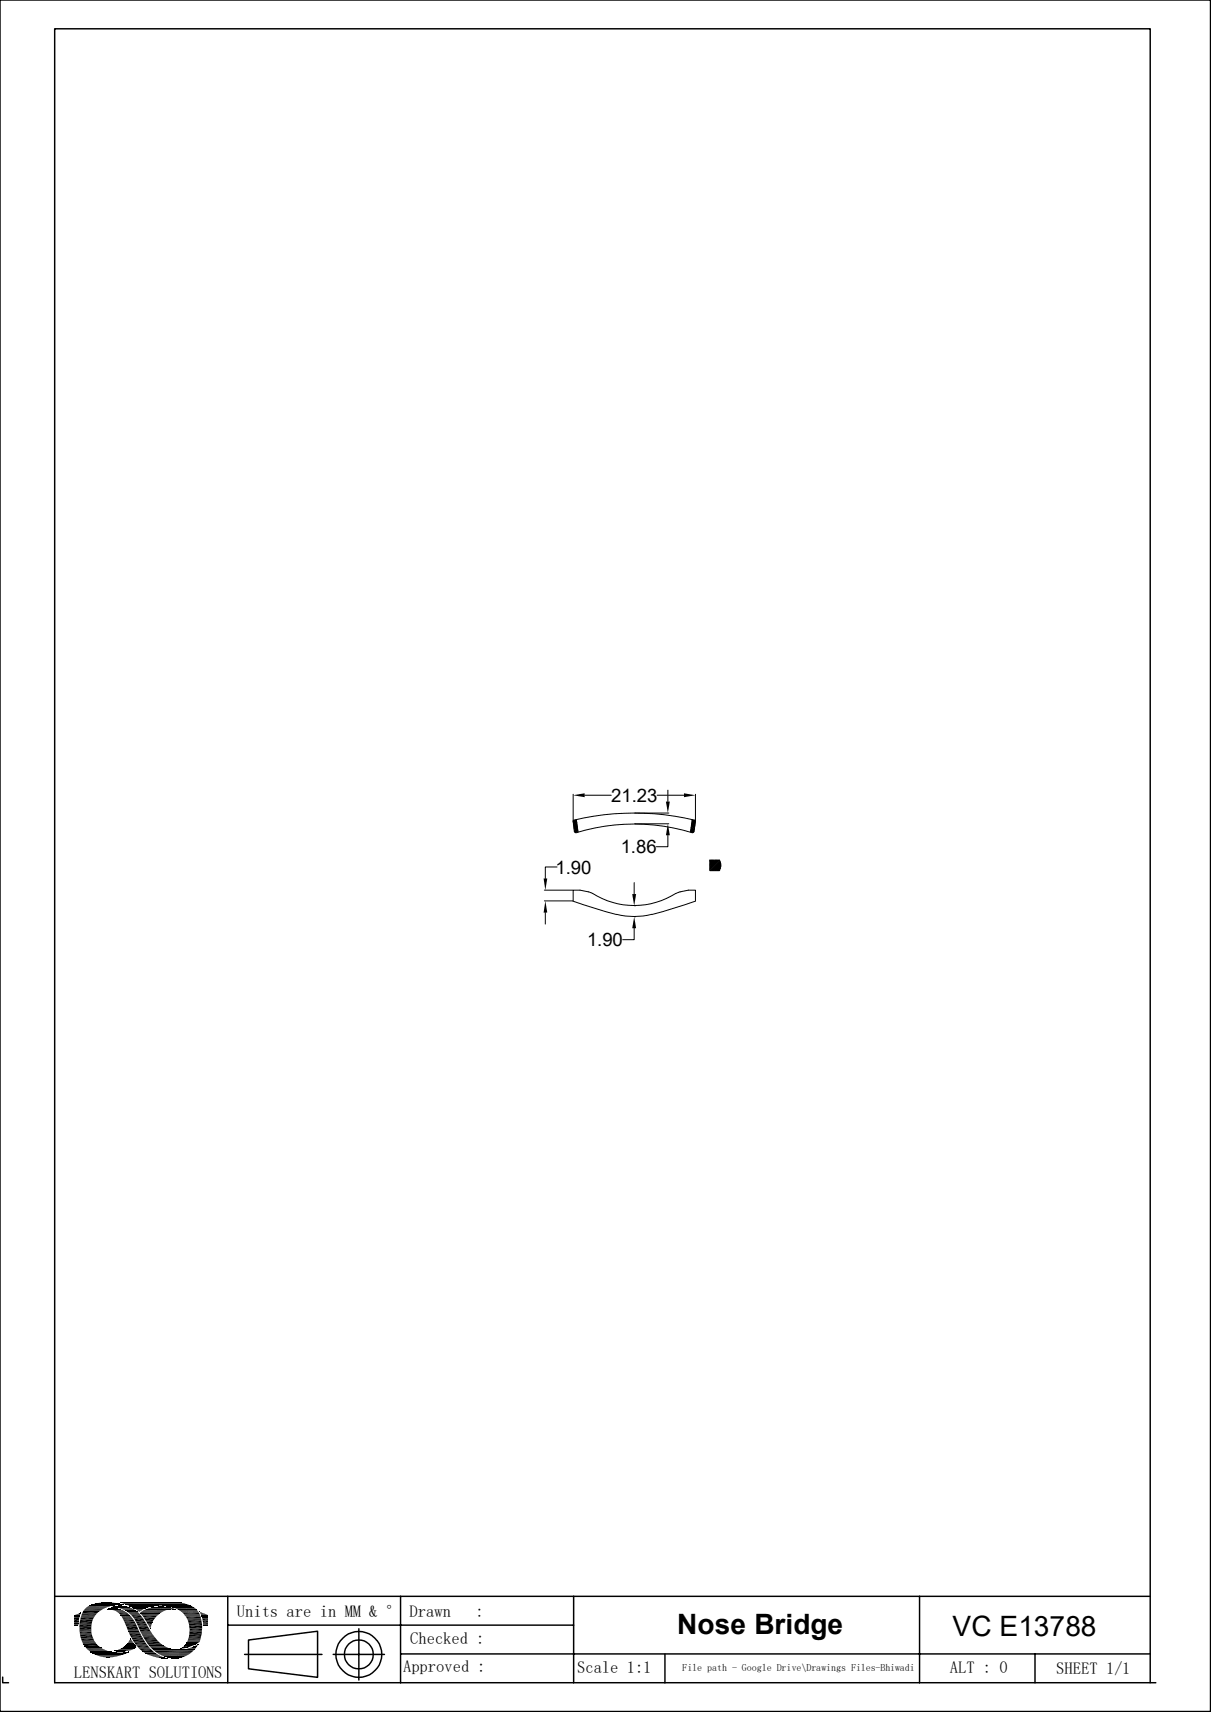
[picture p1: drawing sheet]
<svg xmlns="http://www.w3.org/2000/svg" width="210mm" height="297mm" viewBox="0 0 210 297" stroke-linecap="round" stroke-linejoin="round" font-family="sans-serif">
<g fill="none" stroke="#000" stroke-width=".17">
<path d="M99.4 137.8v4.6M101.4 138h4.6M114 138h4.6M115.8 137.1v2M120.6 137.8v4.6M94.4 156.3h4.9M94.4 154.4h4.9M94.6 158.3v2M96.6 150.4h-2v2M99.4 156.3l7.5 2.4M99.4 142.5l.1-.2a45.1 45.1 0 0 1 20.9 0l.2 .2M99.4 142.5l.2 1.8"/>
<path d="M99.5 142.3l-.1 .2M99.7 144.3l.2 .1M99.8 142.2l-.4 .5M99.9 144.5a34.3 34.3 0 0 1 20.2 0M99.9 142.3l-.5 .5M99.9 142.2l.3 2.1M100 142.5l-.6 .5M100 142.7l-.5 .6M100 142.9l-.5 .5M100.1 143.1l-.6 .5M100.1 143.3l-.5 .5M100.1 143.5l-.5 .5"/>
<path d="M100.2 143.7l-.6 .5M100.2 143.9l-.5 .5M100.2 144.1l-.4 .3M100.2 144.3v.1M102.7 155l-.3-.1a6.2 6.2 0 0 0-3-.5v1.9M102.7 155a13.4 13.4 0 0 0 14.5 0M106.9 158.6a12.4 12.4 0 0 0 6.1 0M110 153.1v2M110.1 141.1h5.9M110.1 142.9h5.9M110.1 157.1h.1M110.1 159h.1"/>
<path d="M115.8 144.9v2h-2M117.3 155l.3-.1a6.2 6.2 0 0 1 3-.5v1.9M119.8 144.3v.1M119.8 144.1l.3 .3M119.8 143.9l.5 .5M119.8 143.7l.6 .5M119.8 143.5l.6 .5M119.9 143.3l.5 .5M119.9 143.1l.5 .5M119.9 142.9l.6 .5M120 142.7l.5 .6M120 142.5l.5 .5"/>
<path d="M120 142.3l.6 .5M120.1 142.2l-.3 2.1M120.1 142.2l.5 .5M120.3 144.3l-.2 .1M120.4 142.3l.2 .2M120.6 156.3l-7.6 2.4M120.6 142.5l-.2 1.8M123.1 149.2v.1M123.4 149.2l-.3 .3M123.6 149.2l-.5 .5M123.8 149.2l-.7 .7M124.1 149.2l-1 1"/>
<path d="M124.3 149.2l-1.2 1.2M124.5 149.2l-1.4 1.4M124.7 149.2l-1.6 1.6M124.8 149.2h-1.7v1.8h1.7v-.1M124.8 149.2l.2 .9-.2 .9M124.8 149.4l-1.7 1.6M124.9 149.5l-1.5 1.5M125 149.7l-1.4 1.3M125 150.6l-.5 .4M125 149.9l-1.2 1.1M125 150.1l-1 .9M125 150.3l-.7 .7"/>
<path d="M110 161v2h-2M14.3 279.9h2.5M14.4 279.6h2.7M14.5 279.4h3M14.6 279.3h3.2M14.7 279.1h3.2M14.8 279.1h3.3M14.9 279h3.4M14.9 278.9h3.6M15 278.8h3.7M15.2 278.7h3.7M15.2 278.7h3.9"/>
<path d="M15.4 278.6h4M15.5 278.6h4.1M15.6 278.5h4M15.9 278.4h5.5M15.9 278.4h5.4M16 278.3h5.2M16.2 278.3h4.8M16.4 278.2h4.3M16.6 278.2h3.9M17 278.1h3.1M17.1 278.1h2.9M18.5 279.2h2.2"/>
<path d="M18.6 279.1h2M18.7 279.2h2.2M19.3 278.8h3.1M19.3 278.8h3M19.3 278.8h3.2M19.4 278.7h2.7M19.7 278.7h2.2M20.1 278.5h-4.5M20.1 278.9h2.5M20.4 279h2.4M20.8 279h2M20.8 279.1h2.2"/>
<path d="M20.9 278h9.8M20.9 278h10.3M20.9 278.1h10.7M21.1 278.1h10.9M21.1 278.4h-5.4M21.1 279.1h2.1M21.4 278.2h10.8M21.4 279.3h2.1M21.5 278.3h10.9M21.7 278.3h10.9M21.8 278.4h11M22 278.4h10.9"/>
<path d="M22.1 278.5h10.9M22.2 278.5h10.9M22.4 278.6h10.7M22.4 278.6h5M22.5 278.6h4.4M22.5 278.7h4.2M22.8 278.8h3.2M23 278.9h2.6M23.2 279h2.1M24.3 279.8h3.7M24.3 279.8h3.6M24.4 279.9h3.3"/>
<path d="M24.4 279.7h3.8M24.6 279.6h3.6M24.6 279.5h3.8M24.7 279.4h3.9M24.8 279.4h3.9M24.9 279.3h4M25.1 279.3h4M25.2 279.2h4.2M25.5 279.1h4.8M25.7 278.8l-2.8 .1M25.7 279h4.4M25.8 279h4.2"/>
<path d="M26.1 278.9h3.6M26.3 278.9h3.2M26.6 278.8h2.6M26.8 278.8h2.2M28.2 278.6h5M28.9 278.6h4.3M28.9 278.7h4.5M29.6 278.8h4M29.9 278.8h3.7M29.9 278.9h3.8M30.2 279h3.7M30.4 279.2h-5.1"/>
<path d="M30.6 279.1h3.3M30.6 279.1h3.4M30.7 279.2h3.3M30.8 279.2h3.3M30.9 279.3h3.3M31.2 279.4h3.1M31.3 279.5h3M31.4 279.6h3M31.5 279.6h2.9M31.5 279.7h2.9M31.6 279.7h2.9M31.6 279.8h2.9"/>
<path d="M13.8 282.3h2M13.8 282.8h2M13.8 283h2M13.8 283.1h2M13.8 283.5h2.1M13.9 281h2.2M14 280.5h2.4M14 284.2h2.2M14.1 280.2h2.5M14.2 284.7h2.2M14.4 285h2.2M14.5 285.3h2.3"/>
<path d="M14.6 285.6h2.5M14.9 285.8h2.5M14.9 285.8l2.6 .1M14.9 285.9h2.7M14.9 285.9h2.8M15 286h2.8M15.1 286.1h3M15.2 286.2h3M15.3 286.3h3.2M15.4 286.4h3.1M15.5 286.4h3.5M15.6 286.5h3.4"/>
<path d="M15.6 286.6h3.8M15.7 286.6h3.7M15.7 286.6h4.2M15.8 286.7h4.4M15.8 286.7h5.3M15.9 286.8h6.2M16.1 286.9h5.8M16.1 286.9h5.7M16.2 287h5.5M16.4 287h5.1M16.5 287.1h4.8M16.6 287.1h4.5"/>
<path d="M16.9 287.3h4M17.2 287.3h3.2M17.4 287.4h2.9M19.8 286.4h2.7M19.8 286.4h2.4M20 286.3h2.6M20.2 286.3h2.6M20.4 286.2h2.6M20.6 286.2h2.5M20.7 286.1h2.6M21 286h2.4M21 285.9h2.6"/>
<path d="M21.4 285.7h2.2M21.5 285.7h2.1M21.5 285.6h2.1M23.6 285.8h-2.3M24.4 280h3.2M24.6 280.2h2.9M24.6 280.2h2.7M24.9 280.6h2.1M25 286.8h2.1M25.1 284.4h2.1M25.3 286.9h2M25.4 284.8h2.2"/>
<path d="M25.6 285.2h2.4M25.9 285.5h2.5M25.9 285.6h2.6M25.9 285.6h2.7M26 285.7h2.8M26.1 285.8h3M26.2 285.9h3.1M26.3 286h3.2M26.3 286h3.3M26.4 286.1h3.4M26.4 286.1h3.7M26.5 286.2h4.1"/>
<path d="M26.5 286.2h7.2M26.6 286.3h7.1M26.6 286.3h7M27 286.6h6.3M27.1 286.7h6.1M27.3 286.9h5.7M27.5 286.9h5.4M27.5 287h5.4M27.6 287h5.2M27.7 287.1h5M28 287.2h4.5M28 287.2h4.4"/>
<path d="M28.3 287.3h3.9M28.5 287.4h3.5M28.7 287.5h3.2M29 287.5h2.6M29.1 287.6h2.5M31.5 286.2h2.2M31.9 280.1h2.7M32 280.2h2.7M32 280.3h2.7M32.1 280.4h2.7M32.2 280.4h2.6M32.2 280.5h2.6"/>
<path d="M32.4 280.9h2.5M32.4 284.8h2.2M32.4 284.9h2.2M32.4 284.9h2.1M32.4 285h2.1M32.5 284.7h2.2M32.6 284.6h2.1M32.6 284.7h2.1M32.6 284.5h2.1M32.7 281.5h2.3M32.8 283.9h2.1M32.8 282h2.3"/>
<path d="M32.9 282.5h2.2M32.9 283h2.1M32.9 283.5h2.1M32.9 282.9h2.1"/>
</g>
<g fill="#000">
<path d="M99.4 138l2-.4v.7zM115.5 139.1h.7l-.4 2zM118.6 137.6l2 .4-2 .3zM94.6 156.3l.3 2h-.6zM94.3 152.4h.6l-.3 2zM109.6 155.1h.7l-.3 2zM115.8 142.9l.4 2h-.7zM110 159l.3 2h-.7zM13.4 280h.5zM13.5 280h.4zM13.5 280l.3-.1 .1 .1zM13.8 279.9h.2l-.1 .1z"/>
<path d="M13.8 279.9h.2zM17.6 278h1.8zM18.2 278h.6zM18.2 278h1.2zM18.7 279.1h1.9zM18.8 279.1h1.7zM18.8 279.1h1.6zM18.8 279.1h1.5zM18.9 279.1h1.4zM19 279.1h1.2zM18.9 279.1h1.3zM19 279.1h1.1z"/>
<path d="M19.1 279.1h1zM19.1 279.2h1.8zM19.1 279.2l1.9 .1zM19.3 279.1h.8zM19.5 279.3l1.8 .1zM19.3 279.1h.5zM19.6 279l.2 .1zM19.6 279h.1zM19.7 279.4h1.6zM19.9 279.4l1.7 .1h-1.4zM19.9 279.4h1.4l.3 .1zM20 278.7h1.8z"/>
<path d="M20 278.7h1.7zM20.1 278.6l1.6 .1zM20.2 279.5l1.4 .1zM20.2 279.6l1.7 .1h-1.5zM20.2 279.6h1.4l.3 .1zM20.1 278.6h1.5zM20.4 278.6h1.2zM20.4 278.6h1zM20.4 279.7l1.6 .1zM20.4 278.6h.9zM20.5 278.6h.8zM20.5 279.8l1.7 .2h-1.5z"/>
<path d="M20.5 279.8h1.5l.2 .2zM20.7 278.6h.3zM20.5 278.6h.7zM20.7 278.6h.5zM20.7 280h1.6zM21.1 278.4h.3zM21.3 279.2h1.9zM21.7 279.4h1.8zM21.7 279.4l2 .1h-1.7zM21.7 279.4h1.8l.2 .1zM22 279.5l1.8 .1zM22.1 279.6h1.7z"/>
<path d="M22.1 279.6l1.8 .1zM22.2 279.7l1.8 .1h-1.6zM22.2 279.7h1.7l.1 .1zM22.4 279.8l1.7 .1zM22.4 279.9l1.9 .2h-1.7zM22.4 279.9h1.7l.2 .2zM23.2 279h1.9zM23.3 279l1.8 .1zM23.4 279.1h1.6zM23.4 279.1h1.7zM23.5 279.1h1.4zM23.5 279.1h1.5z"/>
<path d="M23.5 279.1l1.3 .1zM23.6 279.2l1 .1h-.9zM23.6 279.2h1.2l-.2 .1zM23.7 279.3l.8 .1zM23.7 279.3h.9zM23.8 279.4h.6zM23.8 279.4h.7zM23.9 279.4l.4 .1zM23.9 279.4h.5zM24 279.5l.3 .1zM24 279.5h.3zM24.1 279.6h.1z"/>
<path d="M24.1 279.6h.2zM27 278.8h1.9zM27.4 278.8h1.5zM27.4 278.8h1.1zM27.5 278.8h1zM27.5 278.8h.9zM29.9 279.2h.5zM30 279.2h.4zM30.1 279.2h.3zM30.4 278h.2zM34.7 279.7h.1zM34.7 279.7h.2z"/>
<path d="M34.7 279.7l.4 .1zM34.7 279.8l.8 .2h-.7zM34.7 279.8l.8 .2zM34.8 280h.9zM12.9 280.2h.9zM12.9 280.2l.9 .1zM12.9 280.3l.9 .1h-.9zM12.9 280.3h.9v.1zM12.9 280.4h.9zM12.9 280.4l.9 .2h-.9zM12.9 280.4h.9v.2zM12.9 280.6l.8 .2h-.8z"/>
<path d="M12.9 280.6h.9l-.1 .2zM12.9 280.8h.8zM12.9 280.8l.7 .5h-.7zM12.9 280.8h.8l-.1 .5zM12.9 281.3h.7zM12.9 281.3l.7 .2h-.7zM12.9 281.3h.7v.2zM12.9 281.5l.7 .2h-.7zM12.9 281.5h.7v.2zM12.9 281.7h.7zM12.9 281.7l.7 .2h-.7zM12.9 281.7h.7v.2z"/>
<path d="M12.9 281.9h.7zM12.9 281.9h.6zM12.9 281.9l.6 .1zM13 280.2h.8zM13.1 280.2h.8zM13.2 280.1l.7 .1zM13.2 280.1h.7zM13.8 282.3l2 .4h-2zM13.8 282.3h2v.4zM17.8 287.4l1.8 .1zM17.8 287.4h1.9zM17.9 287.5h1.1z"/>
<path d="M17.9 287.5h1.7zM18.4 287.5h.6zM18.6 287.5h.4zM19.9 286.4l1.9 .1zM19.9 286.4h2zM20.1 286.5h1.5zM20.1 286.5h1.7zM20.2 286.5h1.3zM20.2 286.5h1.4zM20.5 286.5h.9zM20.5 286.5h1zM20.5 286.5h.8z"/>
<path d="M20.7 286.5h.5zM20.7 286.5h.6zM20.8 280l1.7 .2h-1.5zM20.8 280h1.5l.2 .2zM20.8 286.5h.4zM20.9 286.5h.3zM20.9 286.5h.2zM21 280.2h1.5zM21 280.2l1.6 .1zM21 280.3l1.6 .1zM21 280.4l1.7 .1zM21.1 280.5h1.7z"/>
<path d="M21.2 280.5l1.7 .2h-1.7zM21.2 280.5h1.6l.1 .2zM21.2 280.7l1.8 .1h-1.7zM21.2 280.7h1.7l.1 .1zM21.3 280.8l1.8 .2h-1.7zM21.3 280.8h1.7l.1 .2zM21.4 281l1.8 .1zM21.4 281.1l1.9 .2h-1.8zM21.4 281.1h1.8l.1 .2zM21.1 286.7h1zM21.4 286.7h.8zM21.5 286.7h.7z"/>
<path d="M21.5 281.3l1.9 .1zM21.6 281.4l1.9 .3h-1.8zM21.6 281.4h1.8l.1 .3zM21.6 285.6l2 .1zM21.6 285.6h1.9zM21.7 285.5l1.8 .1zM21.7 281.7l1.9 .2h-1.8zM21.7 281.7h1.8l.1 .2zM21.7 285.5h1.8zM21.7 286.7h.5zM21.8 285.5h1.7zM21.8 281.9l1.9 .3h-1.8z"/>
<path d="M21.8 281.9h1.8l.1 .3zM21.8 286.7h.4zM21.9 286.7h.3zM21.9 282.2l2.1 .5h-1.9zM21.9 282.2h1.8l.3 .5zM21.9 285.3h1.4zM21.9 285.3l1.6 .2h-1.7zM21.9 285.3h1.4l.2 .2zM22.1 286.6h.2zM22.1 285.2h1.1zM22.1 285.2l1.2 .1h-1.4zM22.1 285.2h1.1l.1 .1z"/>
<path d="M22.1 282.7l1.9 .1zM22.1 286.6h.3zM22.2 282.8l1.9 .1zM22.2 282.9l1.9 .1zM22.2 284.9l.9 .1zM22.2 285l1 .2h-1.1zM22.2 285h.9l.1 .2zM22.3 283h1.8zM22.3 283l1.9 .2h-1.8zM22.3 283h1.8l.1 .2zM22.3 286.6h.1zM22.3 284.8l.8 .1h-.9z"/>
<path d="M22.3 284.8h.7l.1 .1zM22.4 283.2l1.9 .2h-1.9zM22.4 283.2h1.8l.1 .2zM22.4 284.7h.5zM22.3 284.8h.7zM22.4 284.7l.6 .1zM22.5 284.6l.4 .1h-.5zM22.5 284.6h.3l.1 .1zM22.6 284.4h.1zM22.6 284.4l.2 .2h-.3zM22.6 284.4l.2 .2zM22.6 280.1h1.7z"/>
<path d="M22.7 280.1l1.8 .2h-1.6zM22.7 280.1h1.6l.2 .2zM22.9 280.3l1.8 .4h-1.5zM22.9 280.3h1.6l.2 .4zM23.2 280.7l1.6 .1zM23.2 280.8l1.9 .4h-1.6zM23.2 280.8h1.6l.3 .4zM23.5 281.2l1.6 .1zM23.5 281.3l1.9 .4h-1.7zM23.5 281.3h1.6l.3 .4zM23.7 281.7l1.8 .3h-1.6zM23.7 281.7h1.7l.1 .3z"/>
<path d="M23.9 282l1.7 .2h-1.6zM23.9 282h1.6l.1 .2zM24 282.2l1.9 .4h-1.7zM24 282.2h1.6l.3 .4zM24.1 286h2zM24.2 282.6l1.7 .1zM24.2 282.7l1.9 .3h-1.8zM24.2 282.7h1.7l.2 .3zM24.3 283l1.9 .1zM24.4 283.1l1.8 .1zM24.4 283.2l1.9 .1zM24.5 283.3h1.8z"/>
<path d="M24.5 283.3l1.9 .1zM24.6 283.4l1.9 .1h-1.9zM24.6 283.4h1.8l.1 .1zM24.6 283.5l1.9 .1zM24.6 283.6h1.9zM24.6 283.6l2 .2h-1.9zM24.6 283.6h1.9l.1 .2zM24.7 286.5h1.8zM24.7 283.8l2 .1h-1.9zM24.7 283.8h1.9l.1 .1zM24.9 280.6l2 .1zM25 280.7l1.6 .4h-1.4z"/>
<path d="M25 280.7h1.9l-.3 .4zM25.2 281.1l1.3 .2h-1.1zM25.2 281.1h1.4l-.1 .2zM25.3 286.9h1.8zM25.4 281.3l1 .2h-.9zM25.4 281.3h1.1l-.1 .2zM25.5 281.5h.9zM25.5 281.5l.8 .3h-.6zM25.5 281.5h.9l-.1 .3zM25.6 287l1.9 .1h-1.6zM25.6 287h1.7l.2 .1zM25.7 281.8l.5 .1z"/>
<path d="M25.7 281.8h.6zM25.7 281.9l.5 .2h-.4zM25.7 281.9h.5v.2zM25.8 282.1h.4zM25.8 282.1l.4 .1h-.3zM25.8 282.1h.4v.1zM25.9 282.2l.3 .1zM25.9 287.1l1.7 .1zM26 282.3l.2 .1zM26 282.4l.2 .1zM26 282.4h.2v.1zM26.1 282.5l.1 .1z"/>
<path d="M26.1 287.2l1.7 .1zM26.3 287.3l1.6 .1zM26.5 287.4h1.6zM26.7 287.4l1.5 .1zM27 287.5h1.3zM27.1 287.5l1.4 .1zM27.6 287.6h1zM27.6 287.6l1.1 .1zM27.8 287.7h1.1zM28 287.7h.9zM28.1 287.7h.9zM28.4 287.7h.6z"/>
<path d="M28.6 287.7h.4zM28.7 287.7h.3zM28.8 287.7h.2zM29.5 287.6l1.7 .1zM29.5 287.6h1.8zM29.7 287.7h1.3zM29.7 287.7h1.5zM30 287.7h.9zM30 287.7h1zM30.1 287.7h.7zM30.1 287.7h.8zM30.2 287.7h.5z"/>
<path d="M30.2 287.7h.6zM30.3 287.7h.4zM30.4 287.7h.3zM31.3 286h.2zM31.3 286h.3zM31.3 286h.4zM31.4 286h.5zM31.5 285.9l.4 .1zM31.5 285.9h.6zM31.6 285.8h.9zM31.6 285.8h1zM31.7 285.8h.9z"/>
<path d="M31.7 285.8h1zM31.9 286.2h1.8zM32 285.5l.7 .3h-1zM32 285.5h1.3l-.6 .3zM32 285.5h1.3zM32 285.5h1.4zM32.1 285.4l1.3 .1h-1.4zM32.1 285.4h1.6l-.3 .1zM32.1 286.1h1.7zM32.2 286.1h1.6zM32.2 285.2h1.8zM32.2 285.2l1.5 .2h-1.6z"/>
<path d="M32.2 285.2h1.8l-.3 .2zM32.3 285l2 .1zM32.3 285.1h1.9zM32.3 285.1h2zM32.3 285.1l1.7 .1h-1.8zM32.3 285.1h1.9l-.2 .1zM32.3 286.1h1.5zM32.3 285h2zM32.4 285h2zM32.4 284.9l2 .1h-2zM32.6 286h1.3zM32.8 286h1.1z"/>
<path d="M32.9 285.9h1.1zM33.1 285.8h.9zM33.3 285.8h.7zM33.4 285.7h.6zM33.4 285.7h.7zM33.4 285.7l.6 .1zM33.5 285.7h.6zM33.6 285.6h.6zM33.7 285.6h.5zM33.7 285.6l.3-.1 .2 .1zM34 285.5h.2v.1zM34 285.5h.2z"/>
<path d="M34.1 285.4h.2zM34.2 285.4h.1zM34.2 285.4l.1-.1zM34.8 280l1.1 .1zM34.8 280.1l1.2 .1zM34.9 280.2h1.1zM34.9 280.2h1.2zM34.9 280.2l1.2 .1zM34.9 280.3l1.2 .1h-1.1zM34.9 280.3h1.2v.1zM35 280.4h1.1zM35 280.4l1.1 .2h-1z"/>
<path d="M35 280.4h1.1v.2zM35.1 280.6h1zM35.1 280.6l1 .1zM35.1 280.7h1zM35.1 280.7l1 .1zM35.1 280.8l1 .3h-1zM35.1 280.8h1v.3zM35.1 281.1h1zM35.1 281.1l1 .4h-.9zM35.1 281.1h1v.4zM35.2 281.5l.9 .1zM35.2 281.6l.9 .2h-.9z"/>
<path d="M35.2 281.6h.9v.2zM35.2 281.8l.9 .2h-.8zM35.2 281.8h.9v.2zM35.3 282h.8zM35.4 282h.7zM35.5 282h.6zM35.7 282l.4 .1zM35.9 282.1h.2z"/>
</g>
<g fill="none" stroke="#000" stroke-width=".25">
<path d="M0 0h209.9v296.9h-209.9zM9.5 276.9h190M14.3 279.7h2.8M39.5 276.9v15M69.5 276.9v15M99.5 276.9v15M159.5 276.9v15M.5 291v.9h1M13.8 283.3h2.1M14.1 280h2.7M14.4 285.2h2.4M14.5 285.5h2.6"/>
<path d="M22.6 283.9h2.1M24.8 284h2.1M25.7 285.4h2.7M26.7 286.5h6.8M32.5 281.1h2.4M32.6 281.3h2.4M32.6 284.4h2.2M32.9 282.7h2.2M39.5 281.9h60M42.4 287h13.4M43.1 284.5l12-1.5v8l-12-1.5zM57.8 287h8.9"/>
<path d="M62.2 282.6v8.9M69.5 286.9h130M115.3 287v5M179.5 286.9v5M199.5 291.9v-286.9h-190v286.9h190.9"/>
<circle cx="62.2" cy="287" r="2.51"/>
<circle cx="62.2" cy="287" r="4"/>
</g>
<g fill="none" stroke="#000" stroke-width=".21">
<path d="M14.4 279.5h3M31.7 279.9h2.9M13.8 281.5h2.2M13.8 281.7h2.1M14.1 280.4h2.4M14.2 284.9h2.4M14.7 285.7h2.7M23.5 285.4h2.1M24 285.9h2M24.2 286.2h2.1M24.4 286.4h2.1M24.7 286.6h2.1"/>
<path d="M24.9 284.2h2.2M32.7 284.1h2.1"/>
</g>
<path d="M13.9 283.7h2.1M22.9 284.5h2.2M23.1 284.8h2.1M23.3 285.1h2.1M23.7 285.6h2.2M24.7 280.4h2.6M25.2 284.7h2.3M32.3 280.6h2.5" fill="none" stroke="#000" stroke-width=".3"/>
<path d="M13.8 281.2h2.3M13.9 280.8h2.4M14.1 284.5h2.2M22.4 283.6h2.1" fill="none" stroke="#000" stroke-width=".38"/>
<path d="M13.9 284h2.2M22.8 284.2h2M25.4 285h2.5M32.7 281.8h2.4M32.8 283.7h2.2" fill="none" stroke="#000" stroke-width=".34"/>
<path d="M13.8 282h2.1M32.8 282.3h2.3M32.9 283.3h2.1" fill="none" stroke="#000" stroke-width=".42"/>
<g font-size="4.9">
<text x="117.4" y="283.5">Nose Bridge</text>
<text x="165.2" y="283.9">VC E13788</text>
</g>
<g font-size="3.2">
<text x="106" y="139.1">21.23</text>
<text x="107.7" y="148">1.86</text>
<text x="96.3" y="151.6">1.90</text>
<text x="101.8" y="164.2">1.90</text>
</g>
<g font-size="2.9">
<text x="41.1" y="280.6">Units are in MM &amp; °</text>
<text x="71" y="280.6">Drawn</text>
<text x="82.5" y="280.6">:</text>
<text x="71.1" y="285.2">Checked :</text>
<text x="12.8" y="291.1">LENSKART SOLUTIONS</text>
<text x="69.9" y="290.1">Approved :</text>
<text x="100.1" y="290.3">Scale 1:1</text>
<text x="164.7" y="290.3">ALT : 0</text>
<text x="183.2" y="290.4">SHEET 1/1</text>
</g>
<text font-size="1.7" x="118.3" y="289.9">File path - Google Drive\Drawings Files-Bhiwadi</text>
</svg>
